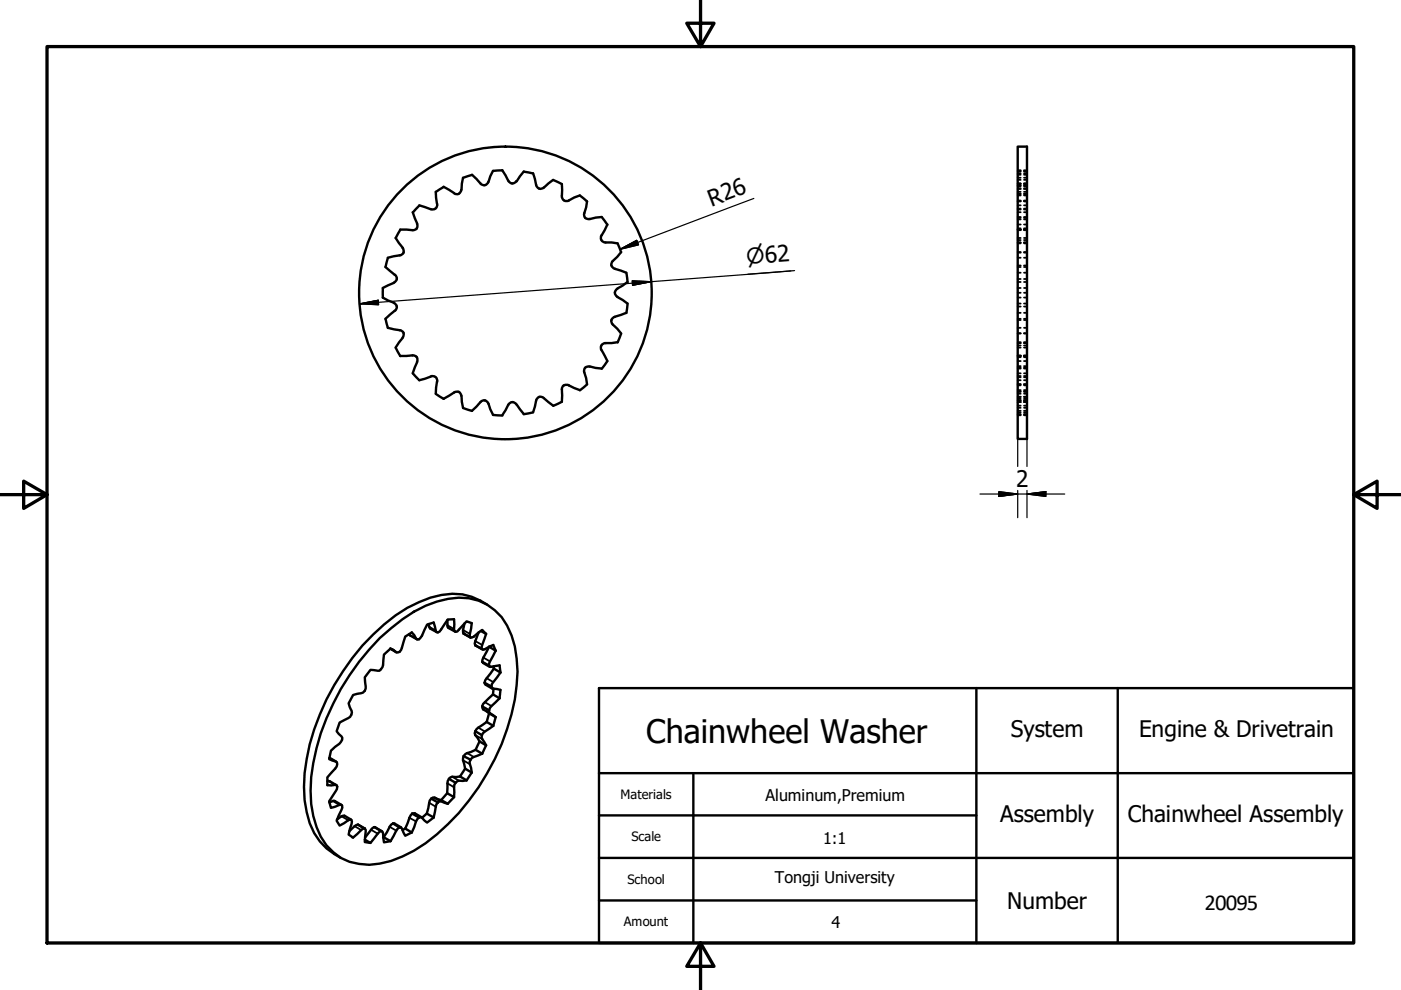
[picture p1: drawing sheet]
<svg xmlns="http://www.w3.org/2000/svg" width="297mm" height="210mm" viewBox="0 0 297 210" stroke-linecap="round" stroke-linejoin="round" font-family="sans-serif">
<g fill="none" stroke="#000" stroke-width=".51">
<path d="M94 39.6l2.3 1.3M94.1 39.6l-1.7 1.1M100.1 37.1l.9 .8a2.28 2.28 0 0 0 1.5 1.4h.3M100.1 37.1l-1.9 .6-.3 2.5M103.5 38.6l-.2 .4-.5 .3M106.5 36.1l1.4 2.4 .7 .4M106.5 36.1l-2 .1-.9 2.4M109.5 38.4l-.4 .4-.5 .1M111 36.4l2 .4M111.1 36.4l-1.6 2.1M113 36.7l.7 2.5M113.7 39.2l.2 .5 .4 .3"/>
<path d="M115.3 39.7l-.5 .3h-.5M117.3 38.1l-2 1.7M117.3 38.2l1.8 .8v2.6M215.8 31.1h1.9v62h-1.9zM82.2 54.7l-.5 1.9 2 1.6a.94 .94 0 0 1 .4 1 .94 .94 0 0 1-.6 .7M83.5 60l-2.3 1.1M84.8 48.7l2.6 .1M84.9 48.7l-1 1.8 1.5 2M85.3 52.6l.3 .4-.1 .6M85.6 53.5l-.6 .6-2.8 .5M87.5 45l1 2.4M88.4 48.4l-.4 .3-.6 .1"/>
<path d="M88.4 47.4l.1 .5-.2 .5M88.9 43.5l2.4 .9M88.9 43.6l-1.4 1.4M92.3 44.2l-.5 .2-.5-.1M92.4 40.7l.2 2.5M92.7 43.2v.5l-.3 .5M97.8 40.2a.95 .95 0 0 1-.5 .9 .95 .95 0 0 1-1-.1M119.1 41.6l.1 .5 .4 .4M120.6 42.5l-.5 .1-.5-.1M122.9 41.4l-2.3 1.1M122.9 41.4l1.6 1.3M123.9 45.2l-.1 .5 .3 .5"/>
<path d="M124 46.2l.5 .2 .5 .1 2.6-.5 1.2 1.6M124.5 42.7l-.6 2.5M127.5 50.9l.4 .4 .5 .1M128.4 51.4l2.5 .2M128.8 47.6l-1.4 2.5 .1 .8M129.9 55.3a.96 .96 0 0 0-.3 1 .96 .96 0 0 0 .8 .7l2.4 .8M130.9 51.6l.8 1.9M131.7 53.4l-1.8 1.9M132.8 57.9l.3 1.9M133 59.8l-2.1 1.4M81.2 63.1l2.3 1.1M81.2 61.1v2"/>
<path d="M82.2 69.5l2.8 .6 .6 .5M83.5 64.2a.94 .94 0 0 1 .6 .8 .94 .94 0 0 1-.4 .9l-2 1.7 .5 1.9M83.9 73.7l.9 1.8 2.6-.2M85.4 71.6l-1.5 2.1M85.5 70.6l.1 .5-.3 .5M87.4 75.4h.6l.4 .3M88.3 75.7l.2 .5-.1 .5M88.5 76.7l-1 2.5 .6 .6 .8 .8 2.4-.7M91.3 79.8l.5-.1 .5 .2M92.4 80l.3 .4v.5M124.1 78l-.2 .2a2.2 2.2 0 0 0 .4 2l.2 1.2M125 77.7h-.5l-.5 .3"/>
<path d="M125 77.7l2.6 .4M127.5 73.3l-.1 .5 .2 .5M127.6 74.3l1.2 2.3M128.4 72.7l-.5 .2-.4 .3M128.8 76.6l-1.2 1.6M129.9 68.8l1.8 1.9M130.9 63l2.1 1.4M130.9 61.2a.93 .93 0 0 0-.5 .9 .93 .93 0 0 0 .5 .8M130.9 72.6l-2.5 .1M131.7 70.7l-.8 1.9M132.8 66.3l-2.4 .9a.93 .93 0 0 0-.8 .7 .93 .93 0 0 0 .3 .9M133.1 64.4l-.3 2"/>
<path d="M92.6 80.9l-.2 2.6 1.7 1.1M97.2 83.1l.4 .3 .2 .5M97.3 83.1h-.8l-2.5 1.5M97.9 83.9l.3 2.6M98.2 86.5l1.9 .6M101.9 85.3l-1.8 1.8M102.8 84.9l.5 .2 .2 .5M102.8 84.9h-.5l-.4 .4M103.6 85.6l.9 2.3M104.5 88l2 .1M107.8 85.8l-1.3 2.2M109.5 85.7a.94 .94 0 0 0-.9-.4 .94 .94 0 0 0-.8 .6"/>
<path d="M109.5 85.8l1.6 2M113 87.4l-2 .4M113.7 84.9l-.7 2.5M115.3 84.4a.94 .94 0 0 0-1-.2 .94 .94 0 0 0-.6 .7M119.1 82.6v2.6l-.7 .4-1.1 .4-2-1.6M119.6 81.7l-.4 .4-.1 .5M119.6 81.7l.5-.1 .5 .1M120.6 81.7l2.3 1M124.5 81.5l-1.6 1.3M80.5 135.3a33.3 33.3 0 0 1 12.1-7.8 13.1 13.1 0 0 1 10.7 .7 14.1 14.1 0 0 1 6.2 11.4 38.3 38.3 0 0 1-3.1 18.2 50.2 50.2 0 0 1-16.2 21 23.8 23.8 0 0 1-11.9 4.6 11.1 11.1 0 0 1-11.2-8 28.1 28.1 0 0 1 0-16.8 51.7 51.7 0 0 1 13.4-23.3zM101.9 127.4a12.5 12.5 0 0 0-10.7-.7 29.5 29.5 0 0 0-12.1 7.8 49.9 49.9 0 0 0-14.5 29.4 23 23 0 0 0 2 12.7l1.2 1.8 1.4 1.5 1.7 1.2"/>
<circle cx="107.2" cy="62.1" r="31"/>
</g>
<g fill="none" stroke="#000" stroke-width=".38">
<path d="M215.8 38.1h.6M215.8 39h.6M215.8 36.4h.6M215.8 36.7h.6M215.8 38.9h.6M215.8 36.2h.6M215.8 36.1h.6M215.8 39.3h.6M215.8 37.7h.6M215.8 37.1h.6M215.8 39.6h.6M217.1 38.1h.6"/>
<path d="M217.1 39h.6M217.1 36.4h.6M217.1 36.7h.6M217.1 38.9h.6M217.1 36.2h.6M217.1 36.1h.6M217.1 39.3h.6M217.1 37.7h.6M217.1 37.1h.6M217.1 39.6h.6M215.8 57.8h.6M215.8 59.8h.6"/>
<path d="M215.8 56.3h.6M215.8 51.6h.6M215.8 53.4h.6M215.8 50.9h.6M215.8 46h.6M215.8 47.6h.6M215.8 46.2h.6M215.8 41.4h.6M215.8 42.7h.6M215.8 42.5h.6M215.8 40h.6M215.8 41.1h.6"/>
<path d="M215.8 40.7h.6M215.8 44.2h.6M215.8 45h.6M215.8 43.5h.6M215.8 48.4h.6M215.8 50.5h.6M215.8 48.7h.6M215.8 53.6h.6M215.8 59.2h.6M215.8 56.6h.6M215.8 54.6h.6M215.8 51.4h.6"/>
<path d="M215.8 46.5h.6M215.8 42.6h.6M215.8 41.2h.6M215.8 44.4h.6M215.8 48.8h.6M217.1 57.8h.6M217.1 59.8h.6M217.1 56.3h.6M217.1 51.6h.6M217.1 53.4h.6M217.1 50.9h.6M217.1 46h.6"/>
<path d="M217.1 47.6h.6M217.1 46.2h.6M217.1 41.4h.6M217.1 42.7h.6M217.1 42.5h.6M217.1 40h.6M217.1 41.1h.6M217.1 40.7h.6M217.1 44.2h.6M217.1 45h.6M217.1 43.5h.6M217.1 48.4h.6"/>
<path d="M217.1 50.5h.6M217.1 48.7h.6M217.1 53.6h.6M217.1 59.2h.6M217.1 56.6h.6M217.1 54.6h.6M217.1 51.4h.6M217.1 46.5h.6M217.1 42.6h.6M217.1 41.2h.6M217.1 44.4h.6M217.1 48.8h.6"/>
<path d="M215.8 63.1h.6M215.8 61.1h.6M215.8 65h.6M215.8 69.5h.6M215.8 67.6h.6M215.8 70.6h.6M215.8 75.5h.6M215.8 73.7h.6M215.8 75.7h.6M215.8 79.2h.6M215.8 80h.6M215.8 77.9h.6"/>
<path d="M215.8 76.6h.6M215.8 78.1h.6M215.8 73.3h.6M215.8 70.7h.6M215.8 72.6h.6M215.8 67.9h.6M215.8 64.4h.6M215.8 66.3h.6M215.8 62.1h.6M215.8 75.3h.6M215.8 79.7h.6M215.8 77.6h.6"/>
<path d="M215.8 72.7h.6M217.1 63.1h.6M217.1 61.1h.6M217.1 65h.6M217.1 69.5h.6M217.1 67.6h.6M217.1 70.6h.6M217.1 75.5h.6M217.1 73.7h.6M217.1 75.7h.6M217.1 79.2h.6M217.1 80h.6"/>
<path d="M217.1 77.9h.6M217.1 76.6h.6M217.1 78.1h.6M217.1 73.3h.6M217.1 70.7h.6M217.1 72.6h.6M217.1 67.9h.6M217.1 64.4h.6M217.1 66.3h.6M217.1 62.1h.6M217.1 75.3h.6M217.1 79.7h.6"/>
<path d="M217.1 77.6h.6M217.1 72.7h.6M215.8 80.6h.6M215.8 84.6h.6M215.8 83.5h.6M215.8 83.1h.6M215.8 87.1h.6M215.8 86.5h.6M215.8 84.9h.6M215.8 88h.6M215.8 87.9h.6M215.8 85.3h.6"/>
<path d="M215.8 87.4h.6M215.8 87.8h.6M215.8 84.2h.6M215.8 85.2h.6M215.8 86h.6M215.8 81.7h.6M215.8 81.4h.6M215.8 82.7h.6M215.8 83h.6M215.8 84.1h.6M215.8 81.5h.6M217.1 80.6h.6"/>
<path d="M217.1 84.6h.6M217.1 83.5h.6M217.1 83.1h.6M217.1 87.1h.6M217.1 86.5h.6M217.1 84.9h.6M217.1 88h.6M217.1 87.9h.6M217.1 85.3h.6M217.1 87.4h.6M217.1 87.8h.6M217.1 84.2h.6"/>
<path d="M217.1 85.2h.6M217.1 86h.6M217.1 81.7h.6M217.1 81.4h.6M217.1 82.7h.6M217.1 83h.6M217.1 84.1h.6M217.1 81.5h.6"/>
</g>
<g fill="none" stroke="#000" stroke-width=".38">
<path d="M82.7 137.5l1.3 .8M86.8 134.6l1.4 .8M91 132.9l1.4 .8M94.9 132.6l1.4 .8M98.2 133.6l1.4 .8M100.8 135.9l1.4 .9M102.5 139.4l1.4 .8M99.1 159.7l1.4 .8M100.8 155.9l1.4 .8M101.4 154.3l1.4 .8M102.8 148.9l1.4 .8M103.2 143.8l1.4 .8"/>
<path d="M69.6 165.6l1.5 .8M69.8 160.7l1.4 .8M70.5 169.8l1.4 .9M72.4 173.1l1.5 .8M75.2 175.2l1.4 .8M78.7 175.9l1.4 .9M82.6 175.3l1.4 .8M86.8 173.4l1.4 .8M91 170.2l1.4 .8M94.9 166.1l1.4 .8M95.9 164.7l1.4 .8M98.2 161.2l1.4 .8"/>
</g>
<g fill="none" stroke="#000" stroke-width=".51">
<path d="M82.7 137.5l1.4 .8M83.2 137.7l.2 .1M86.7 134.5l.2 .2 1.5 .8M90.9 132.3l.3 1 1.4 .7M94.9 131.4v1.5l.2 .2 1.4 .8M98.5 132.2l-.3 1.4 .1 .7 1.5 .9M99.8 135.2l-.2-.4 .4-2.7-1.1-.4-1.9 2.2-.4 .1-.3-.2v-.4v-2.1l-1.4 .1-1.7 2.5-.4 .2-.3-.1-.6-2-1.3 .4-1.1 2.4-.7 .7-.3 .1-1.2-1.5-1.4 .9-.7 2.3-.5 .9-.7 .1-1.2-.8-1.4 1.3-.1 1.1a2.25 2.25 0 0 1-.8 2.3l-2-.2-1.2 1.6 .1 1a1.66 1.66 0 0 1-.8 2.4l-1.7 .4-1 1.7 .6 1.6a1.37 1.37 0 0 1-.6 1.5l-1.9 1-.6 1.8 1 1.1a1.18 1.18 0 0 1-.5 1.6l-1.7 1.5-.4 1.7 1.4 .6 .2 .1 .1 .4-.4 1-1.7 1.8v1.7l1.7-.1 .3 .1 .1 .3-.1 .5-1.6 2.6 .4 1.4 1.7-.6 .4-.1 .2 .2 .1 .4-1.2 2.8 .6 1 1.9-1.1 .6-.1v.9l-.6 2.2 1 .7 2.1-1.9h.3M100.8 136.8l1.5 .9M100.8 136.8l1.4 .8M101.5 134.1l-.7 1.8-.2 .5 .2 .4M101.9 127.4l1.4 .8M101.9 133.8l1.2 .6"/>
<path d="M102.2 137.6l.2 .2 .4-.2 1.8-.8 .5 1.2M103.1 134.4l-.9-.8-1.7 1.4-.7 .2M103.1 134.4l-1 2.8 .1 .4M105.1 138l-1.4-.9-1.2 2.3-.3 .9M105.1 138l-1.2 2.2-.2 .9M100.8 155l-.2 .5 .2 .4 .9 1.3M100.8 155l1.4 .9M100.8 159l-2.1 .9-.4 .4M100.8 159l1.4 .8M101.7 157.2l1.4 .8M101.7 157.2l-.9 1.8M102.2 155.9v.8l.9 1.3"/>
<path d="M102.2 159.8l-2.1 .9-.3 .4M102.2 149.8l.2 .6 1.5 .8M102.2 149.8l1.5 .8M102.2 140.3l1.6 1.1M102.2 140.3l1.5 .8M102.7 144.8l.3 .4 1.4 .8M102.7 144.8l1.5 .8M103.1 158l-.9 1.8M103.2 153.1l-1.8 1.2-.6 .7M103.2 153.1l1.4 .8M103.3 150.8l.4 .4M103.7 150.6v.4l.2 .2"/>
<path d="M103.7 141.1l.2 .3h.3l1.7-.3 .2 1.5M103.7 151.2l1.4 .9M103.7 151.2l-.5 1.9M103.9 151.2l1.2 .9M104.2 145.6l.1 .3 .3 .1 1.5 .3-.2 1.8M104.5 147.2a7.4 7.4 0 0 0-2.3 2.6M104.5 147.2l1.4 .9M104.6 153.9l-1.8 1.2-.6 .8M104.6 146l-.1 1.2M104.6 141.3l.1 .5M104.7 141.8l-1.8 2.4-.2 .6M104.7 141.8l1.4 .8"/>
<path d="M105.1 152.1l-.5 1.8M105.9 148.1l-1.7 1.6-.5 .9M106.1 142.6l-1.8 2.5-.1 .5M69.4 165.6h.5l1.4 .9M69.8 170.2l.9-.4 1.7 .9M69.8 160.7l1.5 .8M71.4 173.8l1.4-.9h.2l1.4 .9M74.7 177.5l.2 .1M75.9 174.9l-.7 .3-1.2 1M75.9 174.9l1.4 .8M77.3 175.7l.2 .2-.2 2.6 1.2 .2 1.6-1.9 .7-.6M77.3 178l1.2 .7"/>
<path d="M79.4 175.4l-.4 .1-1.6 2.1M79.4 175.4l1.4 .8M79.4 175.4l1.6 .8M80.8 176.2l.3 .1 .1 .4 .2 1.9 1.4-.3M81.3 177.5l1.5 .8M81.3 177.5l-.1 .1M83.3 174.6l-.7 .7-1.3 2.2M83.3 174.6l1.4 .8M83.3 174.6h.3l1.4 .8M84.7 175.4l-.7 .7-1.2 2.2M84.7 175.4h.3l.2 .3 .7 1.5 1.4-.7M85.9 175.7l1.4 .8"/>
<path d="M85.9 175.7l-.6 .3M87.4 172.5l-.6 .9-.9 2.3M87.4 172.5l.5-.1 1.4 .9M87.4 172.5l1.4 .8M88.8 173.3l-.6 .9-.9 2.3M88.8 173.3l.7 .1 1.1 1 1.3-1.1M90.5 172.5l1.4 .8M90.5 172.5l-1 .9M91.4 169.3l-.3 .4-.6 2.8M91.4 169.3l.4-.2h.3l1.4 .8M91.4 169.3l1.4 .9M92.2 169.1l1.3 .5"/>
<path d="M92.8 170.2l-.3 .3-.6 2.8M92.8 170.2l.4-.3h.3l1.4 .5M93.5 169.6l1.4 .8M94.8 168.2l1.5 .8M94.8 168.2l-1.3 1.4M95.2 165.1l-.3 .5-.1 2.6M95.2 165.1l1.4 .9M96.3 169l-1.4 1.4M96.6 166l-.3 .9v2.1M97.5 164.6l-1.6 .1-.7 .4M97.5 164.6l1.4 .9M98.3 160.3l-.1 .9 .4 1.8"/>
<path d="M98.3 160.3l1.5 .8M98.6 163l1.4 .8M98.6 163l-1.1 1.6M98.9 165.5h-1.6l-.7 .5M99.8 161.1l-.2 .5 .4 2.2M100 163.8l-1.1 1.7M70.9 181.1l1.4 .8"/>
</g>
<g fill="#000">
<circle cx="98.3" cy="134.3" r=".25"/>
<circle cx="103.7" cy="137.1" r=".25"/>
</g>
<path d="M127 145.9h160v54h-160zM207 145.9v54M237 145.9v54M127 163.9h160M127 172.9h80M147 163.9v36M127 181.9h160M127 190.9h80" fill="none" stroke="#000" stroke-width=".51"/>
<path d="M148.5 -.1v10l-2.9-5h5.8l-2.9 5M10 9.9h277v190h-277zM0 104.9h10l-5-2.9v5.8l5-2.9M287 104.9l5 2.9v-5.8l-5 2.9h10M148.5 199.9l2.9 5h-5.8l2.9-5v10" fill="none" stroke="#000" stroke-width=".7"/>
<g fill="none" stroke="#000" stroke-width=".25">
<path d="M131.4 52.9l3.6-1.9 .4 .9zM134 59.5l4 .2-3.9 .8zM159.8 42.1l-28.4 10.8M167.7 57.4l-9.1 .7M168.5 57.4l-92.2 7M76.3 64.4l3.9-.7 .1 .9zM215.8 93.1v5.8M217.7 93.1v5.8M207.8 104.7h17.9M211.8 104.2l4 .5-4 .6zM215.8 104v5.8M217.7 104.7l4-.5v1.1z"/>
<path d="M217.7 104v5.8"/>
</g>
<path d="M131.4 52.9l3.6-1.9zM131.4 52.9l3.6-1.9 .4 .9zM76.3 64.4l3.9-.7zM76.3 64.4l3.9-.7 .1 .9zM134.1 60.5l3.9-.8zM134 59.5l4 .2-3.9 .8zM211.8 105.3l4-.6zM211.8 104.2l4 .5-4 .6zM217.7 104.7l4-.5zM217.7 104.7l4-.5v1.1z" fill="#000" stroke="#000" stroke-width=".25"/>
<text font-size="6.9" x="137" y="157.5">Chainwheel Washer</text>
<g font-size="4.8">
<text x="150.9" y="43.8" transform="rotate(-21 150.9 43.8)">R26</text>
<text x="215.5" y="103.2">2</text>
<text x="214.3" y="156.2">System</text>
<text x="241.5" y="156.2">Engine &amp; Drivetrain</text>
<text x="212" y="174.2">Assembly</text>
<text x="239.1" y="174.3">Chainwheel Assembly</text>
<text x="213.6" y="192.7">Number</text>
<text x="255.4" y="193">20095</text>
</g>
<text font-size="4.6" x="158.4" y="56" transform="rotate(-4 158.4 56)">⌀62</text>
<g font-size="3.4">
<text x="162.3" y="169.8">Aluminum,Premium</text>
<text x="174.5" y="178.9">1:1</text>
<text x="164.3" y="187.3">Tongji University</text>
<text x="176.3" y="196.8">4</text>
</g>
<g font-size="2.7">
<text x="131.6" y="169.4">Materials</text>
<text x="133.9" y="178.4">Scale</text>
<text x="133" y="187.4">School</text>
<text x="132.3" y="196.4">Amount</text>
</g>
</svg>
